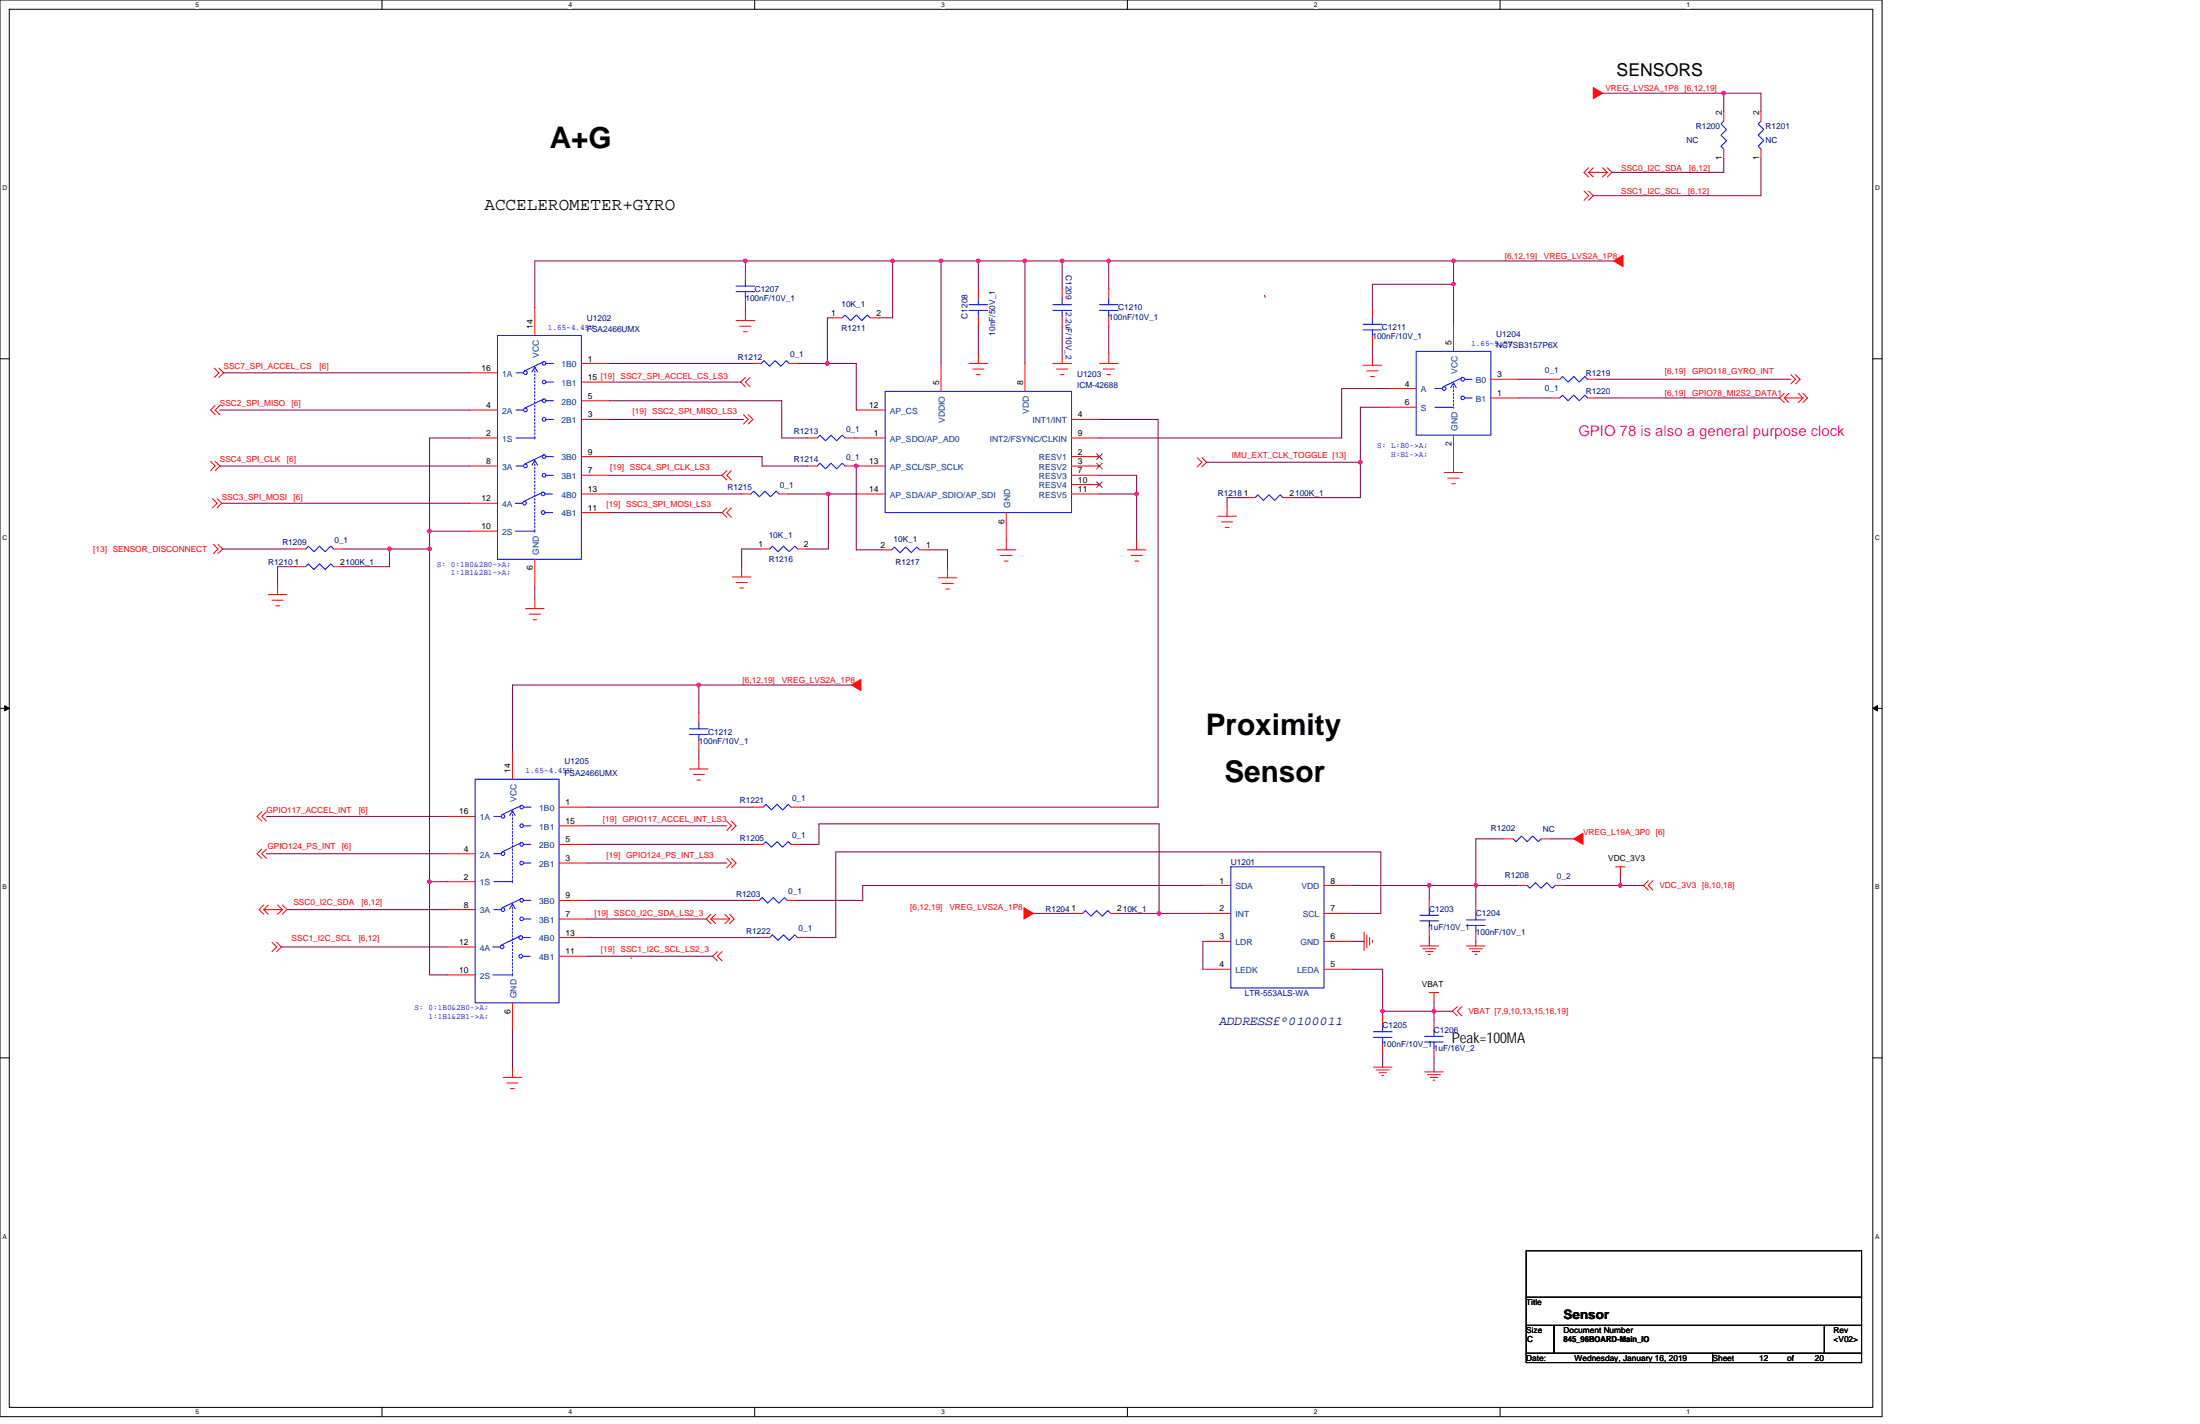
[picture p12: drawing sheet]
<svg xmlns="http://www.w3.org/2000/svg" width="432mm" height="279mm" viewBox="0 0 432 279" stroke-linecap="round" stroke-linejoin="round" font-family="sans-serif">
<path d="M0 0h369.4v278h-369.4zM1.8 1.8h365.8v274.3h-365.8z" fill="none" stroke="#000" stroke-width=".2"/>
<g fill="#fff">
<path d="M38.4 .2h.7v1.5h-.7z"/>
<path d="M38.4 276.3h.7v1.5h-.7z"/>
</g>
<path d="M75 0v1.8M75 276.1v1.9" fill="none" stroke="#000" stroke-width=".2"/>
<g fill="#fff">
<path d="M111.5 .2h.8v1.5h-.8z"/>
<path d="M111.5 276.3h.8v1.5h-.8z"/>
</g>
<path d="M148.1 0v1.8M148.1 276.1v1.9" fill="none" stroke="#000" stroke-width=".2"/>
<g fill="#fff">
<path d="M184.7 .2h.7v1.5h-.7z"/>
<path d="M184.7 276.3h.7v1.5h-.7z"/>
</g>
<path d="M221.3 0v1.8M221.3 276.1v1.9" fill="none" stroke="#000" stroke-width=".2"/>
<g fill="#fff">
<path d="M257.9 .2h.7v1.5h-.7z"/>
<path d="M257.9 276.3h.7v1.5h-.7z"/>
</g>
<path d="M294.4 0v1.8M294.4 276.1v1.9" fill="none" stroke="#000" stroke-width=".2"/>
<g fill="#fff">
<path d="M331 .2h.7v1.5h-.7z"/>
<path d="M331 276.3h.7v1.5h-.7z"/>
<path d="M.5 36.1h.9v1.5h-.9z"/>
<path d="M368 36.1h1v1.5h-1z"/>
<path d="M.5 104.7h.9v1.5h-.9z"/>
<path d="M368 104.7h1v1.5h-1z"/>
</g>
<path d="M0 70.4h1.8M367.6 70.4h1.8" fill="none" stroke="#000" stroke-width=".2"/>
<g fill="#fff">
<path d="M.5 173.3h.8v1.4h-.8z"/>
<path d="M368 173.3h.9v1.4h-.9z"/>
</g>
<path d="M0 139h1.8M367.6 139h1.8" fill="none" stroke="#000" stroke-width=".2"/>
<path d="M.9 138.5l.9 .5-.9 .5zM367.6 139l.9-.5v1z" fill="#000" stroke="#000" stroke-width=".2"/>
<g fill="#fff">
<path d="M.5 241.9h.8v1.4h-.8z"/>
<path d="M368 241.9h.9v1.4h-.9z"/>
</g>
<path d="M0 207.6h1.8M367.6 207.6h1.8M299.6 245.4h65.8v9.2h-65.8zM299.6 254.6h65.8v5.5h-65.8zM299.6 260.1h5.4v5.4h-5.4zM299.6 265.5h36.5v1.9h-36.5zM305 260.1h53.1v5.4h-53.1zM336.1 265.5h29.3v1.9h-29.3zM358.1 260.1h7.3v5.4h-7.3z" fill="none" stroke="#000" stroke-width=".2"/>
<g fill="none" stroke="#f00" stroke-width=".2">
<path d="M310.9 37.5l.9 .9-.9 .9M311.8 37.5l.9 .9-.9 .9M311.8 32.9l-.9 .9 .9 .9M311.8 33.8l.9 .9M311.8 33.8h3.7M312.7 32.9l-.9 .9M314.5 32.9l1 .9M315.5 33.8l-1 .9M315.5 32.9l.9 .9-.9 .9M338.3 29.3v1.8M338.3 21.9v1.9M345.6 29.3v1.8"/>
<path d="M345.6 21.9v1.9M146.3 53v1.9M146.3 58.5v1.8M192 56.7v1.8M208.5 56.7v1.8M217.6 56.7v1.8M42.1 72.2l.9 1-.9 .9M42.2 79.5l-.9 1 .9 .9M43 72.2l.9 1-.9 .9M43.2 79.5l-1 1 1 .9M92.2 73.2h5.4M105 60.3v5.5"/>
<path d="M114.1 78.6h5.5M114.1 75h5.5M114.1 71.3h5.5M144.5 62.9h3.6M145.2 64h2.2M145.9 65.1h.8M146.3 61.1v1.8M146.3 74.1l-.9 .9 .9 .9M147.2 74.1l-.9 .9 .9 .9M147.6 71.3h1.8M154.9 71.3h1.8M163.5 62.4h1.8"/>
<path d="M170.8 62.4h1.8M184.7 71.3v5.5M190.2 71.3h3.6M190.9 72.4h2.2M191.6 73.5h.8M192 69.5v1.8M192 62.2v1.8M201.2 71.3v5.5M206.7 71.3h3.6M207.4 72.4h2.2M208.1 73.5h.7M208.5 69.5v1.8"/>
<path d="M208.5 62.2v1.8M215.8 71.3h3.7M216.5 72.4h2.2M217.3 73.5h.7M217.6 69.5v1.8M217.6 62.2v1.8M267.5 71.7h3.7M268.3 72.8h2.2M269 73.9h.7M269.4 69.8v1.9M269.4 60.5v1.9M269.4 66v1.8"/>
<path d="M272.5 79.9h5.5M272.5 76.2h5.5M285.3 63.5v5.4M292.6 78.1h5.5M292.6 74.4h5.5M304.3 74.4h1.8M304.3 78.1h1.8M311.6 74.4h1.9M311.6 78.1h1.9M350.2 77.2l-.9 .9 .9 .9M350.2 78.1l.9 .9M350.2 78.1h3.7"/>
<path d="M351.1 77.2l-.9 .9M351.5 73.5l.9 .9-.9 .9M352.4 73.5l.9 .9-.9 .9M353 77.2l.9 .9M353.9 78.1l-.9 .9M353.9 77.2l.9 .9-.9 .9M41.3 90.5l.9 .9-.9 1M41.7 97.8l.9 .9-.9 1M42.2 90.5l1 .9-1 1M42.6 97.8l.9 .9-.9 1M92.2 85.9h5.4M92.2 80.5h5.4"/>
<path d="M92.2 91.4h5.4M92.2 98.7h5.4M114.1 82.3h5.5M114.1 93.3h5.5M114.1 89.6h5.5M114.1 96.9h5.5M142.6 92.4l-.9 .9 .9 .9M142.6 99.7l-.9 .9 .9 .9M143.6 92.4l-1 .9 1 .9M143.6 99.7l-1 .9 1 .9M145.6 96.9h1.8M145.9 81.4l1 .9-1 .9"/>
<path d="M146.9 81.4l.9 .9-.9 .9M152.9 96.9h1.8M158.5 91.4h1.9M158.5 85.9h1.9M165.9 91.4h1.8M165.9 85.9h1.8M168.2 85.9h5.5M168.2 96.9h5.5M168.2 91.4h5.5M168.2 80.5h5.5M210.3 89.6h5.5M210.3 91.4h5.5"/>
<path d="M210.3 82.3h5.5M210.3 93.3h5.5M210.3 96.9h5.5M210.3 95.1h5.5M210.3 85.9h5.5M235 89.8l.9 .9-.9 .9M235.9 89.8l.9 .9-.9 .9M240.8 99.5v1.8M244.5 97.6h1.8M251.8 97.6h1.8M283.5 92.7h3.6M284.2 93.8h2.2"/>
<path d="M284.9 94.9h.7M285.3 85.4v7.3M41.9 106.8l.9 .9-.9 .9M42.8 106.8l.9 .9-.9 .9M52.7 116.7h3.6M53.4 117.8h2.2M54.1 118.9h.8M54.5 114.9v1.8M58.1 111.2h1.9M58.1 107.7h1.9M65.5 107.7h1.8M65.5 111.2h1.8"/>
<path d="M92.2 104.2h5.4M103.1 119.4h3.7M105 117.6v1.8M105 109.7v5.5M114.1 100.6h5.5M143.7 113.2h3.7M144.5 114.3h2.2M145.2 115.4h.7M145.6 111.4v1.8M149.2 107.7h1.8M156.5 107.7h1.9M173.2 107.9h1.8"/>
<path d="M180.5 107.9h1.8M184.1 113.4h3.7M184.9 114.5h2.2M185.6 115.6h.8M186 111.5v1.9M195.7 107.9h3.6M196.4 109h2.2M197.1 110.1h.8M197.5 100.6v7.3M221.3 107.9h3.6M222 109h2.2M222.7 110.1h.8"/>
<path d="M223.1 106.1v1.8M239 101.3h3.7M239.8 102.4h2.1M240.5 103.5h.7M103.9 120.5h2.2M104.6 121.6h.7M137.2 139.9v1.8M51.4 159.3l-.9 .9 .9 .9M52.3 159.3l-.9 .9 .9 .9M100.6 147.4v5.5M109.7 158.4h5.5M135.3 150.9h3.7"/>
<path d="M136.1 152h2.1M136.8 153.1h.7M137.2 149v1.9M137.2 145.4v1.8M147.9 158.4h1.9M155.3 158.4h1.8M51.4 166.6l-.9 .9 .9 .9M51.8 177.6l-1 .9 1 .9M51.8 178.5l.9 .9M51.8 178.5h3.6M52.3 166.6l-.9 .9 .9 .9M52.7 177.6l-.9 .9"/>
<path d="M54.5 177.6l.9 .9M55.4 178.5l-.9 .9M55.4 177.6l.9 .9-.9 .9M87.8 173h5.5M87.8 167.5h5.5M87.8 178.5h5.5M87.8 160.2h5.5M109.7 169.3h5.5M109.7 165.7h5.5M109.7 176.7h5.5M109.7 162h5.5M139.5 179.4l-.9 .9 .9 .9"/>
<path d="M140.4 179.4l-.9 .9M142.3 179.4l.9 .9M142.6 161.1l1 .9-1 .9M142.6 168.4l1 .9-1 .9M143.2 179.4l.9 .9-.9 .9M143.6 161.1l.9 .9-.9 .9M143.6 168.4l.9 .9-.9 .9M147.2 176.7h1.8M147.9 165.7h1.9M154.5 176.7h1.9M155.3 165.7h1.8M210.7 179.2h1.8"/>
<path d="M218 179.2h1.8M236.1 173.7h5.5M236.1 179.2h5.5M259.9 179.2h5.4M259.9 173.7h5.4M280.5 176.5v1.8M289.7 177.4v1.8M295.2 164.6h1.8M297.9 173.7h1.8M302.5 164.6h1.8M305.2 173.7h1.8M317.1 170.1h1.8"/>
<path d="M318 170.1v1.8M323.5 172.8l-.9 .9 .9 .9M324.4 172.8l-.9 .9 .9 .9M53.4 184.9l.9 .9-.9 .9M54.3 184.9l.9 .9-.9 .9M87.8 185.8h5.5M87.8 191.3h5.5M100.6 196.8v5.4M109.7 180.3h5.5M109.7 184h5.5M109.7 187.6h5.5M139.5 180.3l.9 .9"/>
<path d="M139.5 180.3h3.7M140.8 186.7l-.9 .9 .9 .9M141.7 186.7l-.9 .9 .9 .9M143.2 180.3l-.9 .9M149.2 184h1.8M156.5 184h1.9M236.1 184.7h5.5M236.1 190.2h5.5M259.9 190.2h5.4M259.9 184.7h5.4M267.7 182.9v3.6M268.3 183.4v2.6"/>
<path d="M268.8 184v1.4M269.4 184.5v.4M271.4 199.3v1.9M278.7 185.6h3.7M279.3 186.2h2.5M279.8 186.7h1.5M280.4 187.3h.3M280.5 194.8h1.9M280.5 181.9v1.9M281.5 194.8v1.8M286 197.5l-.9 .9 .9 .9M286.9 197.5l-.9 .9 .9 .9"/>
<path d="M287.8 185.6h3.7M288.4 186.2h2.6M288.9 186.7h1.5M289.5 187.3h.4M289.7 182.9v1.8M98.7 211.4h3.7M99.5 212.5h2.2M100.2 213.6h.7M100.6 209.6v1.8M269.6 209.4h3.6M270.1 209.9h2.6M270.7 210.5h1.4"/>
<path d="M271.2 211h.4M271.4 204.8v1.9M279.6 210.3h3.7M280.2 210.9h2.5M280.7 211.4h1.5M281.3 211.9h.3M281.5 205.7v1.9M281.5 200.2v1.9"/>
</g>
<g fill="#f00" stroke="#f00" stroke-width=".2">
<path d="M316.7 51.2l1.9-1.1v2.2z" fill-rule="evenodd"/>
<path d="M201 178.1l1.8 1.1-1.8 1.1z" fill-rule="evenodd"/>
<path d="M308.9 164.6l1.8-1.1v2.2z" fill-rule="evenodd"/>
<path d="M312.7 17.2l1.8 1.1-1.8 1.1z" fill-rule="evenodd"/>
<path d="M167.2 134.4l1.8-1.1v2.2z" fill-rule="evenodd"/>
</g>
<g fill="none" stroke="#00f" stroke-width=".2">
<path d="M338.3 23.8l-.5 .5 1.1 1.1-1.1 1.1 1.1 1.1-1.1 1.1 .5 .6M345.6 23.8l-.5 .5 1.1 1.1-1.1 1.1 1.1 1.1-1.1 1.1 .5 .6M144.5 56.1h3.6M144.5 57.2h3.6M146.3 54.9v1.2M146.3 57.2v1.3M190.2 59.8h3.6M192 58.5v1.3M206.7 59.8h3.6M208.5 58.5v1.3M215.8 59.8h3.7M217.6 58.5v1.3"/>
<path d="M97.6 65.8h16.5v43.9h-16.5zM101.3 73.2h1.5M105.5 73l-.5-.9-.6 .9M106.8 71l-3.8 1.8M106.8 78.3l-3.8 1.8M107.2 75h1.4M107.2 71.3h1.4M107.2 78.6h1.4M149.4 71.3l.5-.5 1.1 1.1 1.1-1.1 1.1 1.1 1.1-1.1 .6 .5M165.3 62.4l.6-.6 1.1 1.1 1.1-1.1 1.1 1.1 1-1.1 .6 .6M173.7 76.8h36.6v23.8h-36.6zM190.2 60.9h3.6"/>
<path d="M192 60.9v1.3M206.7 60.9h3.6M208.5 60.9v1.3M215.8 60.9h3.7M217.6 60.9v1.3M267.5 63.6h3.7M267.5 64.7h3.7M269.4 62.4v1.2M269.4 64.7v1.3M278 68.9h14.6v16.5h-14.6zM281.6 76.2h1.5M281.6 79.9h3.7"/>
<path d="M285.8 76.1l-.5-.9-.6 .9M287.1 74.1l-3.8 1.8M287.5 78.1h1.4M287.5 74.4h1.4M306.1 74.4l.6-.5 1.1 1.1 1.1-1.1 1.1 1.1 1.1-1.1 .5 .5M306.1 78.1l.6-.6 1.1 1.1 1.1-1.1 1.1 1.1 1.1-1.1 .5 .6M101.1 98.7h1.5M101.3 85.9h3.7M101.3 80.5h1.5M101.3 91.4h1.5M104.4 91.2l.6-.9 .5 .9M106.6 96.6l-3.8 1.8"/>
<path d="M106.8 89.2l-3.8 1.9M107 96.9h1.4M107.2 82.3h1.4M107.2 89.6h1.4M107.2 93.3h1.4M147.4 96.9l.5-.5 1.1 1.1 1.1-1.1 1.1 1.1 1.1-1.1 .6 .5M160.4 91.4l.5-.5 1.1 1.1 1.1-1.1 1.1 1.1 1.1-1.1 .6 .5M160.4 85.9l.5-.5 1.1 1.1 1.1-1.1 1.1 1.1 1.1-1.1 .6 .5M246.3 97.6l.6-.5 1.1 1.1 1.1-1.1 1.1 1.1 1.1-1.1 .5 .5M60 111.2l.5-.6 1.1 1.1 1.1-1.1 1.1 1.1 1.1-1.1 .6 .6M60 107.7l.5-.5 1.1 1 1.1-1 1.1 1 1.1-1 .6 .5M101.1 104.2h3.7"/>
<path d="M107 100.6h1.4M151 107.7l.6-.5 1.1 1 1.1-1 1.1 1 1.1-1 .5 .5M175 107.9l.6-.6 1.1 1.1 1.1-1.1 1.1 1.1 1-1.1 .6 .6M93.3 152.9h16.4v43.9h-16.4zM102.4 158l-3.8 1.8M102.8 158.4h1.4M135.3 143h3.7M135.3 144.1h3.7M137.2 141.7v1.3M137.2 144.1v1.3M149.8 158.4l.5-.6 1.1 1.1 1.1-1.1 1.1 1.1 1.1-1.1 .6 .6M96.9 173h3.7"/>
<path d="M96.9 160.2h1.5M96.9 167.5h1.5M96.9 178.5h1.5M100 160l.6-.9 .5 .9M100 178.3l.6-.9 .5 .9M102.4 165.3l-3.8 1.9M102.4 176.3l-3.8 1.8M102.8 162h1.4M102.8 165.7h1.4M102.8 169.3h1.4M102.8 176.7h1.4M149 176.7l.6-.6 1.1 1.1 1.1-1.1 1.1 1.1 1.1-1.1 .5 .6"/>
<path d="M149.8 165.7l.5-.6 1.1 1.1 1.1-1.1 1.1 1.1 1.1-1.1 .6 .6M212.5 179.2l.5-.5 1.1 1.1 1.1-1.1 1.1 1.1 1.1-1.1 .6 .5M241.6 170.1h18.3v23.7h-18.3zM278.7 179.6h3.7M280.5 178.3v1.3M289.7 179.2v1.3M297 164.6l.5 .5 1.1-1.1 1.1 1.1 1.1-1.1 1.1 1.1 .6-.5M299.7 173.7l.6 .6 1.1-1.1 1.1 1.1 1.1-1.1 1.1 1.1 .5-.6M96.7 185.8h1.5M96.7 191.3h3.7M102.2 183.6l-3.8 1.8M102.6 184h1.5"/>
<path d="M102.6 187.6h1.5M102.8 180.3h1.4M151 184l.6-.6 1.1 1.1 1.1-1.1 1.1 1.1 1.1-1.1 .5 .6M278.7 180.7h3.7M280.5 180.7v1.2M287.8 180.5h3.7M287.8 181.6h3.7M289.7 181.6v1.3M269.6 202.4h3.6M269.6 203.5h3.6M271.4 201.2v1.2M271.4 203.5v1.3"/>
<path d="M279.6 204.4h3.7M279.6 203.3h3.7M281.5 204.4v1.3M281.5 202.1v1.2"/>
<circle cx="103.1" cy="73.1" r=".36"/>
<circle cx="106.8" cy="78.6" r=".36"/>
<circle cx="106.8" cy="75" r=".36"/>
<circle cx="106.8" cy="71.3" r=".36"/>
<circle cx="283.4" cy="76.2" r=".36"/>
<circle cx="287.1" cy="74.4" r=".36"/>
<circle cx="287.1" cy="78.1" r=".36"/>
<circle cx="102.9" cy="98.7" r=".35"/>
<circle cx="103.1" cy="91.4" r=".36"/>
<circle cx="103.1" cy="80.4" r=".36"/>
<circle cx="106.6" cy="96.9" r=".36"/>
<circle cx="106.8" cy="82.3" r=".36"/>
<circle cx="106.8" cy="93.2" r=".36"/>
<circle cx="106.8" cy="89.6" r=".36"/>
<circle cx="106.6" cy="100.6" r=".36"/>
<circle cx="102.4" cy="158.4" r=".35"/>
<circle cx="98.7" cy="178.5" r=".36"/>
<circle cx="98.7" cy="160.2" r=".36"/>
<circle cx="98.7" cy="167.5" r=".35"/>
<circle cx="102.4" cy="162" r=".36"/>
<circle cx="102.4" cy="169.3" r=".36"/>
<circle cx="102.4" cy="165.7" r=".36"/>
<circle cx="102.4" cy="176.6" r=".35"/>
<circle cx="98.6" cy="185.8" r=".36"/>
<circle cx="102.2" cy="184" r=".36"/>
<circle cx="102.2" cy="187.6" r=".36"/>
<circle cx="102.4" cy="180.3" r=".36"/>
</g>
<path d="M105 72.1v13.8M285.3 75.2v4.7M285.3 79.9h.1M105 85.9h.1M105 90.3v13.9M105 104.2h.1M100.6 159.1v13.9M100.6 173h.1M100.6 177.4v13.9M100.6 191.3h.1" fill="none" stroke="#00f" stroke-width=".2" stroke-dasharray=".3 .3"/>
<path d="M215.2 89l1.2 1.2M215.2 90.9l1.2 1.1M215.2 94.5l1.2 1.2M216.3 89l-1.1 1.2M216.3 90.9l-1.1 1.1M216.3 94.5l-1.1 1.2" fill="none" stroke="#804000" stroke-width=".2"/>
<g fill="none" stroke="#800040" stroke-width=".2">
<path d="M314.5 18.3h23.8v3.6M338.3 18.3h7.3v3.6M338.3 31.1v2.7h-21.9M345.6 31.1v7.3h-32.9M146.3 51.2h-41.3v9.1M175.2 51.2h-28.9v1.8M184.7 51.2h-9.5v11.2h-2.6M184.7 51.2h7.3M184.7 51.2v20.1M201.2 51.2h7.3M201.2 51.2v20.1M201.2 51.2h-9.2v5.5"/>
<path d="M217.6 51.2h-9.1v5.5M248.2 58l.1 .3M285.3 51.2h31.4M285.3 51.2h-67.7v5.5M285.3 51.2v4.6M285.3 55.8h-15.9v4.7M285.3 55.8v7.7M43.9 73.2h48.3M119.6 78.6h33.8v7.3h5.1M119.6 71.3h28M119.6 75h25.8M146.3 60.3v.8"/>
<path d="M156.7 71.3h5.7M162.4 71.3h5.7v9.2h.1M163.5 62.4h-1.1v8.9M192 64v5.5M208.5 64v5.5M217.6 64v5.5M269.4 67.8v2.1M272.5 79.9h-5.5v10.8M272.5 76.2h-9.2v9.7h-47.5M298.1 74.4h6.2M298.1 78.1h6.2M313.5 74.4h38"/>
<path d="M313.5 78.1h35.8M43.2 91.4h49M43.2 80.5h49M43.5 98.7h48.7M92.2 85.9h-7.9v18.3M119.6 89.6h30v1.8h8.9M119.6 93.3h22.1M119.6 82.3h26.3M119.6 96.9h26M154.7 96.9h7.9M162.6 96.9h5.6M162.6 96.9v10.8h-4.2"/>
<path d="M167.7 85.9h.5M167.7 91.4h.4M168.1 91.4h.1M168.1 91.4v16.5h5.1M215.8 96.9h7.3v9.2M215.8 93.3h7.3v3.6M215.8 82.3h11.5v76.1h-70.2M236.8 90.7h30.2M244.5 97.6h-3.7v1.9M267 90.7v6.9h-13.4M43.7 107.7h14.4M58.1 111.2h-3.6v3.7"/>
<path d="M67.3 107.7h9.1M76.4 107.7v3.5h-9.1M76.4 107.7h7.9M84.3 107.7v65.3M84.3 104.2h7.9M84.3 104.2v3.5M105 115.2v2.4M119.6 100.6h22.1M149.2 107.7h-3.6v3.7M182.3 107.9h3.7v3.6M137.2 134.4h-36.6v13M137.2 134.4v5.5"/>
<path d="M137.2 134.4h30M115.2 158.4h32.7M137.2 147.2v1.8M52.3 160.2h35.5M52.3 167.5h35.5M56.3 178.5h31.5M84.3 173h3.5M84.3 173v18.3h3.5M115.2 176.7h32M115.2 165.7h32.7M115.2 162h27.4M115.2 169.3h27.4"/>
<path d="M157.1 165.7h3.6v-4.1h66.8v17.6M202.8 179.2h7.9M219.8 179.2h7.7M227.5 179.2h8.6M236.1 173.7h-66.8v3h-12.9M265.3 179.2h5.7v-12h-107v16.8h-5.6M265.3 173.7h15.2M280.5 173.7h9.2M280.5 173.7v2.8M289.7 173.7h8.2M289.7 173.7v3.7M295.2 164.6h-5.5v9.1"/>
<path d="M304.3 164.6h4.6M307 173.7h11M318 171.9v1.8M318 173.7h4.6M55.2 185.8h32.6M115.2 184h34M115.2 180.3h23.4M115.2 187.6h24.7M123.8 188h.2M236.1 184.7v5.5M265.3 184.7h2.4M265.3 190.2h6.1v8.2"/>
<path d="M271.4 198.4h10.1M271.4 198.4v.9M280.5 183.8v1.8M281.5 196.6v1.8M281.5 198.4v1.8M281.5 198.4h3.6M289.7 184.7v.9M100.6 202.2v7.4M271.4 206.7v2.7M281.5 207.6v2.7"/>
</g>
<g fill="#f0f" stroke="#f0f" stroke-width=".2">
<circle cx="280.5" cy="173.7" r=".36"/>
<circle cx="281.4" cy="198.4" r=".36"/>
<circle cx="271.4" cy="198.4" r=".36"/>
<circle cx="289.7" cy="173.7" r=".36"/>
<circle cx="318" cy="173.7" r=".36"/>
<circle cx="338.3" cy="18.3" r=".36"/>
<circle cx="201.2" cy="51.2" r=".36"/>
<circle cx="184.7" cy="51.2" r=".35"/>
<circle cx="192" cy="51.2" r=".36"/>
<circle cx="208.5" cy="51.2" r=".35"/>
<circle cx="217.6" cy="51.2" r=".35"/>
<circle cx="285.3" cy="51.2" r=".35"/>
<circle cx="223.1" cy="96.9" r=".36"/>
<circle cx="175.2" cy="51.2" r=".36"/>
<circle cx="146.3" cy="51.2" r=".36"/>
<circle cx="76.4" cy="107.7" r=".36"/>
<circle cx="84.3" cy="107.7" r=".36"/>
<circle cx="84.3" cy="173" r=".36"/>
<circle cx="137.1" cy="134.4" r=".36"/>
<circle cx="227.5" cy="179.2" r=".36"/>
<circle cx="267" cy="90.7" r=".35"/>
<circle cx="84.3" cy="104.2" r=".36"/>
<circle cx="168" cy="91.4" r=".36"/>
<circle cx="162.6" cy="96.9" r=".36"/>
<circle cx="162.4" cy="71.3" r=".35"/>
<circle cx="285.3" cy="55.8" r=".35"/>
</g>
<g font-size="5.8">
<text x="107.9" y="29.1">A+G</text>
<text x="236.6" y="144.3">Proximity</text>
<text x="240.3" y="153.4">Sensor</text>
</g>
<g font-size="3.5">
<text x="317.3" y="15">SENSORS</text>
<text x="95.1" y="41.2">ACCELEROMETER+GYRO</text>
</g>
<text font-size="2.9" fill="#f0f" x="309.8" y="85.5">GPIO 78 is also a general purpose clock</text>
<text font-size="2.9" x="284.9" y="204.6">Peak=100MA</text>
<text font-size="2.5" fill="#000080" x="239.2" y="201.1">ADDRESS£º0100011</text>
<text font-size="2.5" x="306.9" y="258.8">Sensor</text>
<g font-size="1.7">
<text x="337.9" y="22.5" transform="rotate(-90 337.9 22.5)">2</text>
<text x="345.2" y="22.5" transform="rotate(-90 345.2 22.5)">2</text>
<text x="337.9" y="31.5" transform="rotate(-90 337.9 31.5)">1</text>
<text x="345.2" y="31.5" transform="rotate(-90 345.2 31.5)">1</text>
<text x="104.6" y="64.6" transform="rotate(-90 104.6 64.6)">14</text>
<text x="163.1" y="62">1</text>
<text x="172.1" y="62">2</text>
<text x="115.4" y="70.9">1</text>
<text x="284.9" y="67.7" transform="rotate(-90 284.9 67.7)">5</text>
<text x="94.5" y="72.8">16</text>
<text x="115.4" y="74.6">15 [19] SSC7_SPI_ACCEL_CS_LS3</text>
<text x="184.3" y="75.5" transform="rotate(-90 184.3 75.5)">5</text>
<text x="200.8" y="75.5" transform="rotate(-90 200.8 75.5)">8</text>
<text x="275.8" y="75.9">4</text>
<text x="293.9" y="77.7">1</text>
<text x="293.9" y="74">3</text>
<text x="95.4" y="80.1">4</text>
<text x="115.4" y="81.9">3</text>
<text x="115.4" y="78.3">5</text>
<text x="170.6" y="80.1">12</text>
<text x="211.6" y="81.9">4</text>
<text x="275.8" y="79.5">6</text>
<text x="95.4" y="85.6">2</text>
<text x="115.4" y="89.2">9</text>
<text x="171.5" y="85.6">1</text>
<text x="211.6" y="85.6">9</text>
<text x="211.6" y="89.2">2</text>
<text x="284.9" y="87.6" transform="rotate(-90 284.9 87.6)">2</text>
<text x="95.4" y="91.1">8</text>
<text x="115.4" y="92.9">7</text>
<text x="170.6" y="91.1">13</text>
<text x="211.6" y="91.1">3</text>
<text x="211.6" y="92.9">7</text>
<text x="211.6" y="94.7">10</text>
<text x="94.5" y="98.4">12</text>
<text x="115.4" y="96.5">13</text>
<text x="115.4" y="100.2">11</text>
<text x="170.6" y="96.5">14</text>
<text x="211.6" y="96.5">11</text>
<text x="244.1" y="97.3">1</text>
<text x="253.1" y="97.3">2100K_1</text>
<text x="94.5" y="103.8">10</text>
<text x="148.8" y="107.3">1</text>
<text x="157.8" y="107.3">2</text>
<text x="172.8" y="107.5">2</text>
<text x="181.8" y="107.5">1</text>
<text x="197.1" y="102.8" transform="rotate(-90 197.1 102.8)">6</text>
<text x="57.8" y="110.8">1</text>
<text x="66.7" y="110.8">2100K_1</text>
<text x="104.6" y="111.9" transform="rotate(-90 104.6 111.9)">6</text>
<text x="100.2" y="151.6" transform="rotate(-90 100.2 151.6)">14</text>
<text x="90.1" y="159.8">16</text>
<text x="111" y="161.6">15</text>
<text x="111" y="158">1</text>
<text x="91.1" y="167.1">4</text>
<text x="111" y="165.3">5</text>
<text x="91.1" y="172.6">2</text>
<text x="111" y="169">3</text>
<text x="239.4" y="173.4">1</text>
<text x="261.1" y="173.4">8</text>
<text x="91.1" y="178.1">8</text>
<text x="111" y="179.9">7</text>
<text x="111" y="176.3">9</text>
<text x="210.3" y="178.8">1</text>
<text x="219.2" y="178.8">210K_1</text>
<text x="239.4" y="178.8">2</text>
<text x="261.1" y="178.8">7</text>
<text x="90.1" y="185.4">12</text>
<text x="111" y="183.6">13</text>
<text x="239.4" y="184.3">3</text>
<text x="261.1" y="184.3">6</text>
<text x="90.1" y="190.9">10</text>
<text x="111" y="187.2">11</text>
<text x="239.4" y="189.8">4</text>
<text x="261.1" y="189.8">5</text>
<text x="100.2" y="199" transform="rotate(-90 100.2 199)">6</text>
</g>
<g font-size="1.7" fill="#004080">
<text x="105.7" y="70.3" transform="rotate(-90 105.7 70.3)">VCC</text>
<text x="98.6" y="73.9">1A</text>
<text x="110.2" y="75.7">1B1</text>
<text x="110.2" y="72.1">1B0</text>
<text x="278.9" y="77">A</text>
<text x="286" y="73.4" transform="rotate(-90 286 73.4)">VCC</text>
<text x="289.6" y="75.2">B0</text>
<text x="98.6" y="81.2">2A</text>
<text x="110.2" y="83">2B1</text>
<text x="110.2" y="79.4">2B0</text>
<text x="174.6" y="81.2">AP_CS</text>
<text x="185.5" y="83" transform="rotate(-90 185.5 83)">VDDIO</text>
<text x="201.9" y="81.2" transform="rotate(-90 201.9 81.2)">VDD</text>
<text x="202.6" y="83">INT1/INT</text>
<text x="278.9" y="80.6">S</text>
<text x="289.6" y="78.8">B1</text>
<text x="98.6" y="86.7">1S</text>
<text x="174.6" y="86.7">AP_SDO/AP_AD0</text>
<text x="194.2" y="86.7">INT2/FSYNC/CLKIN</text>
<text x="286" y="84.5" transform="rotate(-90 286 84.5)">GND</text>
<text x="98.6" y="92.2">3A</text>
<text x="110.2" y="94">3B1</text>
<text x="110.2" y="90.3">3B0</text>
<text x="174.6" y="92.2">AP_SCL/SP_SCLK</text>
<text x="203.9" y="90.3">RESV1</text>
<text x="203.9" y="92.2">RESV2</text>
<text x="203.9" y="94">RESV3</text>
<text x="203.9" y="95.8">RESV4</text>
<text x="98.6" y="99.5">4A</text>
<text x="110.2" y="97.7">4B0</text>
<text x="110.2" y="101.3">4B1</text>
<text x="174.6" y="97.7">AP_SDA/AP_SDIO/AP_SDI</text>
<text x="198.3" y="99.7" transform="rotate(-90 198.3 99.7)">GND</text>
<text x="203.9" y="97.7">RESV5</text>
<text x="98.6" y="105">2S</text>
<text x="105.7" y="108.8" transform="rotate(-90 105.7 108.8)">GND</text>
<text x="94.2" y="160.9">1A</text>
<text x="101.3" y="157.3" transform="rotate(-90 101.3 157.3)">VCC</text>
<text x="105.8" y="159.1">1B0</text>
<text x="105.8" y="166.4">2B0</text>
<text x="105.8" y="162.8">1B1</text>
<text x="94.2" y="173.7">1S</text>
<text x="94.2" y="168.3">2A</text>
<text x="105.8" y="170.1">2B1</text>
<text x="94.2" y="179.2">3A</text>
<text x="105.8" y="177.4">3B0</text>
<text x="242.5" y="174.5">SDA</text>
<text x="242.5" y="180">INT</text>
<text x="255.4" y="174.5">VDD</text>
<text x="255.7" y="180">SCL</text>
<text x="105.8" y="181.1">3B1</text>
<text x="105.8" y="184.7">4B0</text>
<text x="242.5" y="185.4">LDR</text>
<text x="255.2" y="185.4">GND</text>
<text x="94.2" y="186.5">4A</text>
<text x="105.8" y="188.4">4B1</text>
<text x="242.5" y="190.9">LEDK</text>
<text x="254.6" y="190.9">LEDA</text>
<text x="94.2" y="192">2S</text>
<text x="101.3" y="195.9" transform="rotate(-90 101.3 195.9)">GND</text>
</g>
<g font-size="1.6" fill="#f00">
<text x="315.1" y="17.9">VREG_LVS2A_1P8</text>
<text x="330.6" y="17.9">[6,12,19]</text>
<text x="318.2" y="33.5">SSC0_I2C_SDA</text>
<text x="331.6" y="33.5">[6,12]</text>
<text x="318.2" y="38.1">SSC1_I2C_SCL</text>
<text x="331.4" y="38.1">[6,12]</text>
<text x="295.3" y="50.8">[6,12,19]</text>
<text x="303" y="50.8">VREG_LVS2A_1P8</text>
<text x="43.9" y="72.4">SSC7_SPI_ACCEL_CS</text>
<text x="62.7" y="72.4">[6]</text>
<text x="326.8" y="73.3">[6,19]</text>
<text x="326.8" y="77.7">[6,19]</text>
<text x="332.1" y="73.3">GPIO118_GYRO_INT</text>
<text x="332.1" y="77.7">GPIO78_MI2S2_DATA1</text>
<text x="43.2" y="79.8">SSC2_SPI_MISO</text>
<text x="57.2" y="79.8">[6]</text>
<text x="124.2" y="81.2">[19] SSC2_SPI_MISO_LS3</text>
<text x="241.8" y="89.8">IMU_EXT_CLK_TOGGLE [13]</text>
<text x="43.2" y="90.7">SSC4_SPI_CLK</text>
<text x="56.3" y="90.7">[6]</text>
<text x="119.8" y="92.2">[19] SSC4_SPI_CLK_LS3</text>
<text x="43.5" y="98">SSC3_SPI_MOSI</text>
<text x="57.6" y="98">[6]</text>
<text x="119" y="99.5">[19] SSC3_SPI_MOSI_LS3</text>
<text x="18.3" y="108.3">[13] SENSOR_DISCONNECT</text>
<text x="145.8" y="134.1">[6,12,19]</text>
<text x="153.4" y="134.1">VREG_LVS2A_1P8</text>
<text x="52.3" y="159.5">GPIO117_ACCEL_INT</text>
<text x="70.4" y="159.5">[6]</text>
<text x="118.3" y="161.3">[19] GPIO117_ACCEL_INT_LS3</text>
<text x="52.5" y="166.6">GPIO124_PS_INT</text>
<text x="67.1" y="166.6">[6]</text>
<text x="310.7" y="163.9">VREG_L19A_3P0 [6]</text>
<text x="119" y="168.4">[19] GPIO124_PS_INT_LS3</text>
<text x="57.6" y="177.6">SSC0_I2C_SDA</text>
<text x="70.9" y="177.6">[6,12]</text>
<text x="116.7" y="179.8">[19] SSC0_I2C_SDA_LS2_3</text>
<text x="178.7" y="178.5">[6,12,19]</text>
<text x="186.4" y="178.5">VREG_LVS2A_1P8</text>
<text x="325.7" y="174.3">VDC_3V3</text>
<text x="334.1" y="174.3">[8,10,18]</text>
<text x="57.2" y="184.7">SSC1_I2C_SCL</text>
<text x="70.4" y="184.7">[6,12]</text>
<text x="117.9" y="186.7">[19] SSC1_I2C_SCL_LS2_3</text>
<text x="288.2" y="199">VBAT [7,9,10,13,15,16,19]</text>
</g>
<g font-size="1.6" fill="#000080">
<text x="331" y="28">NC</text>
<text x="332.8" y="25.3">R1200</text>
<text x="346.5" y="25.3">R1201</text>
<text x="346.5" y="28">NC</text>
<text x="209.2" y="53.9" transform="rotate(90 209.2 53.9)">C1209</text>
<text x="146.3" y="59.1">100nF/10V_1</text>
<text x="148.1" y="57.3">C1207</text>
<text x="115.2" y="62.9">U1202</text>
<text x="115.2" y="65.1">FSA2466UMX</text>
<text x="165.1" y="64.9">R1211</text>
<text x="165.1" y="60.2">10K_1</text>
<text x="189.9" y="62.5" transform="rotate(-90 189.9 62.5)">C1208</text>
<text x="195.3" y="65.8" transform="rotate(-90 195.3 65.8)">10nF/50V_1</text>
<text x="209.2" y="61.3" transform="rotate(90 209.2 61.3)">2.2uF/10V_2</text>
<text x="217.6" y="62.7">100nF/10V_1</text>
<text x="219.5" y="60.9">C1210</text>
<text x="271.2" y="64.7">C1211</text>
<text x="144.8" y="70.6">R1212</text>
<text x="155.1" y="70.1">0_1</text>
<text x="269.4" y="66.6">100nF/10V_1</text>
<text x="293.7" y="66">U1204</text>
<text x="293.7" y="68.2">NC7SB3157P6X</text>
<text x="211.4" y="73.9">U1203</text>
<text x="211.4" y="76.1">ICM-42688</text>
<text x="303.2" y="73.2">0_1</text>
<text x="303.2" y="76.8">0_1</text>
<text x="311.3" y="73.7">R1219</text>
<text x="311.3" y="77.4">R1220</text>
<text x="155.8" y="85.2">R1213</text>
<text x="166.1" y="84.7">0_1</text>
<text x="153.1" y="95.7">0_1</text>
<text x="155.8" y="90.7">R1214</text>
<text x="166.1" y="90.2">0_1</text>
<text x="142.8" y="96.2">R1215</text>
<text x="239" y="97.3">R1218</text>
<text x="55.4" y="107">R1209</text>
<text x="65.6" y="106.4">0_1</text>
<text x="150.9" y="105.5">10K_1</text>
<text x="175.4" y="106.3">10K_1</text>
<text x="52.7" y="110.8">R1210</text>
<text x="150.9" y="110.3">R1216</text>
<text x="175.7" y="110.8">R1217</text>
<text x="110.8" y="150">U1205</text>
<text x="137.2" y="145.9">100nF/10V_1</text>
<text x="139" y="144.1">C1212</text>
<text x="110.8" y="152.2">FSA2466UMX</text>
<text x="145.2" y="157.6">R1221</text>
<text x="155.4" y="157.1">0_1</text>
<text x="145.2" y="165">R1205</text>
<text x="155.4" y="164.4">0_1</text>
<text x="292.6" y="163.1">R1202</text>
<text x="302.8" y="163.3">NC</text>
<text x="241.6" y="169.7">U1201</text>
<text x="295.3" y="172.3">R1208</text>
<text x="305.6" y="172.5">0_2</text>
<text x="144.5" y="175.9">R1203</text>
<text x="154.7" y="175.4">0_1</text>
<text x="205.2" y="178.9">R1204</text>
<text x="280.5" y="178.9">C1203</text>
<text x="289.7" y="179.8">C1204</text>
<text x="146.5" y="183.3">R1222</text>
<text x="156.7" y="182.7">0_1</text>
<text x="280.5" y="182.5">1uF/10V_1</text>
<text x="289.7" y="183.4">100nF/10V_1</text>
<text x="244.3" y="195.3">LTR-553ALS-WA</text>
<text x="271.4" y="201.7">C1205</text>
<text x="281.5" y="202.6">C1206</text>
<text x="271.4" y="205.4">100nF/10V_1</text>
<text x="281.5" y="206.3">1uF/16V_2</text>
</g>
<g font-size="1.6" fill="#00f">
<text x="107.5" y="64.7">1.65~4.45V</text>
<text x="288.8" y="67.8">1.65~5.5V</text>
<text x="270.3" y="87.9">S: L:B0-&gt;A;</text>
<text x="273" y="89.6">H:B1-&gt;A;</text>
<text x="85.8" y="111.2">S: 0:1B0&amp;2B0-&gt;A;</text>
<text x="88.5" y="112.8">1:1B1&amp;2B1-&gt;A;</text>
<text x="103.1" y="151.8">1.65~4.45V</text>
<text x="81.4" y="198.2">S: 0:1B0&amp;2B0-&gt;A;</text>
<text x="84.1" y="199.9">1:1B1&amp;2B1-&gt;A;</text>
</g>
<g font-size="1.6">
<text x="315.6" y="169">VDC_3V3</text>
<text x="279.1" y="193.7">VBAT</text>
<text x="299.6" y="256">Title</text>
<text x="299.6" y="261.5">Size</text>
<text x="299.7" y="263.4">C</text>
<text x="306.9" y="261.5">Document Number</text>
<text x="306.9" y="263.4">845_96BOARD-Main_IO</text>
<text x="359.9" y="261.5">Rev</text>
<text x="359.9" y="263.4">&lt;V02&gt;</text>
<text x="299.6" y="267">Date:</text>
<text x="309.1" y="267">Wednesday, January 16, 2019</text>
<text x="336.1" y="267">Sheet</text>
<text x="345.3" y="267">12</text>
<text x="350.8" y="267">of</text>
<text x="356.2" y="267">20</text>
</g>
<g font-size="1.3">
<text x="38.4" y="1.4">5</text>
<text x="111.5" y="1.4">4</text>
<text x="184.7" y="1.4">3</text>
<text x="257.9" y="1.4">2</text>
<text x="331" y="1.4">1</text>
<text x=".5" y="37.3">D</text>
<text x="368" y="37.3">D</text>
<text x=".5" y="105.9">C</text>
<text x="368" y="105.9">C</text>
<text x=".5" y="174.5">B</text>
<text x="368" y="174.5">B</text>
<text x=".5" y="243">A</text>
<text x="368" y="243">A</text>
<text x="38.4" y="277.5">5</text>
<text x="111.5" y="277.5">4</text>
<text x="184.7" y="277.5">3</text>
<text x="257.9" y="277.5">2</text>
<text x="331" y="277.5">1</text>
</g>
</svg>
